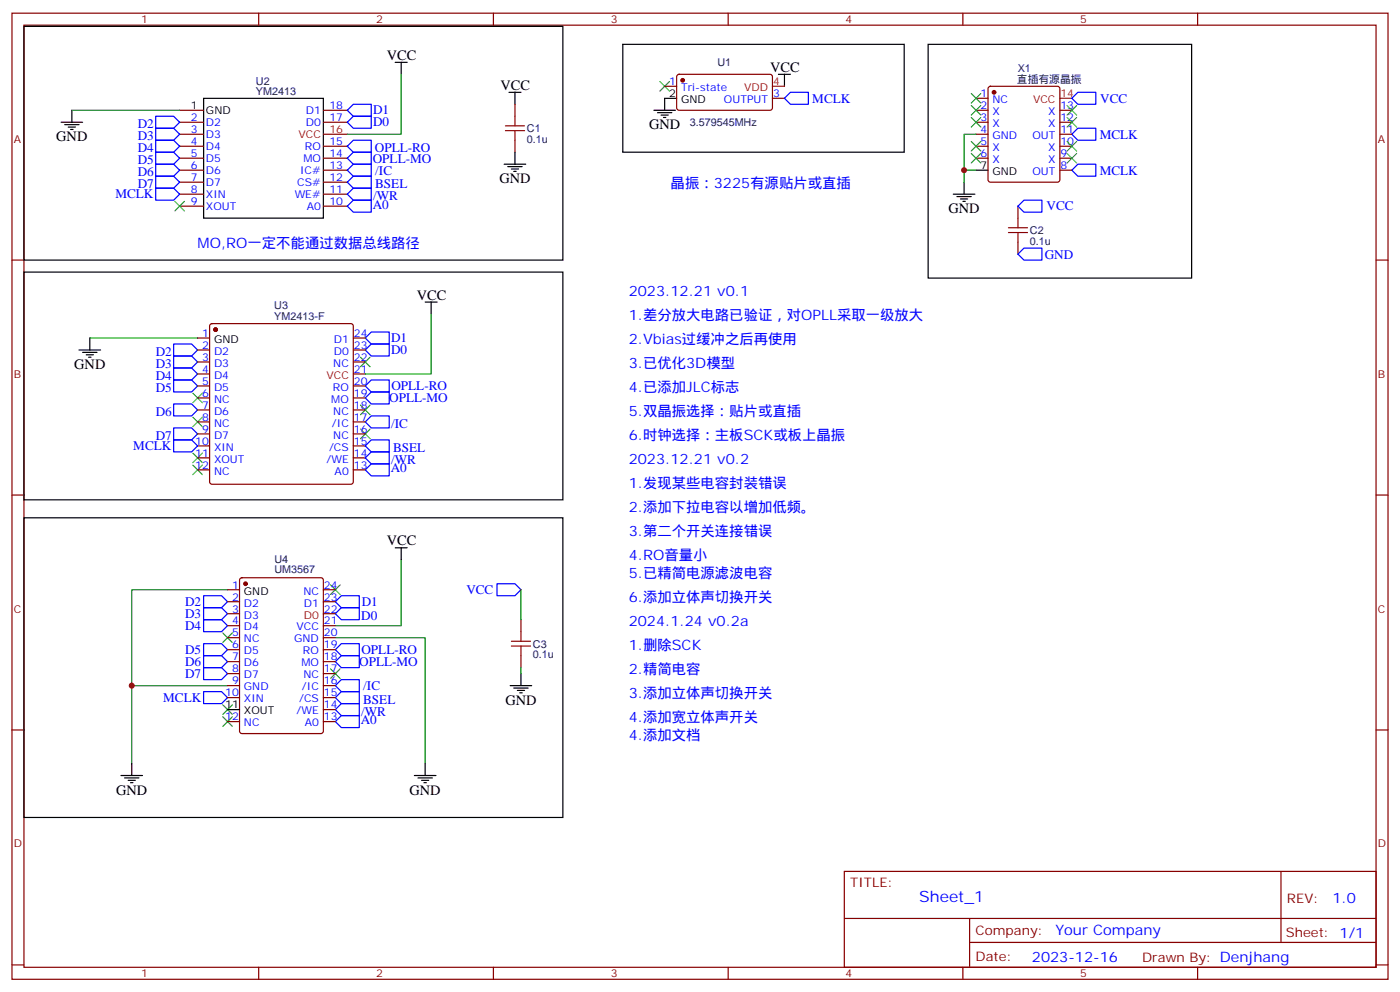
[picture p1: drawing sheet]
<svg xmlns="http://www.w3.org/2000/svg" width="412mm" height="292mm" viewBox="0 0 412 292" stroke-linecap="round" stroke-linejoin="round" font-family="sans-serif">
<g fill="none" stroke="#870000" stroke-width=".35">
<path d="M3.5 3.9h405.4v284.3h-405.4zM7.1 7.4h398.2v277.3h-398.2zM76.2 3.9v3.5M145.3 3.9v3.5M214.5 3.9v3.5M283.6 3.9v3.5M352.8 3.9v3.5M52.9 32.5h7.1M52.9 36h7.1M52.9 39.5h7.1M95.2 32.5h7.1M95.2 36h7.1"/>
<path d="M95.2 39.5h7.1M151.7 30.7v3.5M195.8 25.4h3.5M199.6 22.1l.4-.2h27.1l.4 .7v9.4l-.7 .5-27-.1-.5-.6v-9.2zM227.5 28.9h3.6M287.5 32.5h3.5M287.5 36h3.5M287.5 39.5h3.5M287.5 28.9h3.5M291.3 25.6l.4-.2h19.8l.5 .2 .2 .5v26.8l-.2 .5-.5 .2h-19.8l-.5-.2-.2-.5v-26.8zM312.2 32.5h3.5M312.2 36h3.5"/>
<path d="M312.2 39.5h3.5M52.9 43h7.1M52.9 46.6h7.1M52.9 50.1h7.1M52.9 53.6h7.1M52.9 57.1h7.1M95.2 43h7.1M95.2 46.6h7.1M95.2 50.1h7.1M95.2 53.6h7.1M95.2 57.1h7.1M151.7 41.3v3.5"/>
<path d="M287.5 43h3.5M287.5 46.6h3.5M312.2 43h3.5M312.2 46.6h3.5M312.2 50.1h3.5M3.5 76.6h3.6M52.9 60.7h7.1M95.2 60.7h7.1M299.9 60.7v3.5M299.9 71.3v3.5M405.3 76.6h3.6M58.2 99.5h3.5"/>
<path d="M62 95.5l.4-.3h41l.5 .3 .2 .5v45.8l-.3 .5-.4 .2h-41l-.5-.2-.2-.5v-45.8zM104.1 99.5h3.5M58.2 103h3.5M58.2 106.5h3.5M58.2 110.1h3.5M58.2 113.6h3.5M58.2 117.1h3.5M104.1 103h3.5M104.1 106.5h3.5M104.1 110.1h3.5M104.1 113.6h3.5M104.1 117.1h3.5"/>
<path d="M58.2 120.6h3.5M58.2 124.2h3.5M58.2 127.7h3.5M58.2 131.2h3.5M58.2 134.8h3.5M58.2 138.3h3.5M104.1 120.6h3.5M104.1 124.2h3.5M104.1 127.7h3.5M104.1 131.2h3.5M104.1 134.8h3.5M104.1 138.3h3.5"/>
<path d="M3.5 145.7h3.6M405.3 145.7h3.6M67 173.6h3.6M67 177.1h3.6M70.8 170.2l.5-.2h23.2l.7 .5v44.7l-.4 .6-23.5 .1-.7-.5v-44.7zM95.2 173.6h3.6M95.2 177.1h3.6M67 180.6h3.6M67 184.1h3.6M67 187.7h3.6M67 191.2h3.6M67 194.7h3.6"/>
<path d="M67 198.3h3.6M95.2 180.6h3.6M95.2 184.1h3.6M95.2 187.7h3.6M95.2 191.2h3.6M95.2 194.7h3.6M95.2 198.3h3.6M153.5 182.4v3.5M153.5 193v3.5M3.5 214.8h3.6M67 201.8h3.6M67 205.3h3.6"/>
<path d="M67 212.4h3.6M95.2 201.8h3.6M95.2 205.3h3.6M95.2 212.4h3.6M95.2 208.8h3.6M405.3 214.8h3.6M248.7 256.5h156.6v28.2h-156.6zM377.3 256.5v20.9M248.7 270.3h156.5M285.6 277.4h119.6M285.6 270.3v14.1M3.5 284h3.6"/>
<path d="M76.2 284.7v3.5M145.3 284.7v3.5M214.5 284.7v3.5M283.6 284.7v3.5M352.8 284.7v3.5M405.3 284h3.6"/>
</g>
<g fill="none" stroke="#000" stroke-width=".35">
<path d="M7.1 7.8h158.7v68.8h-158.7zM116.4 18.3h3.5M118.2 18.3v3.6M183.4 13.1h82.9v31.7h-82.9zM273.4 13.1h77.6v68.7h-77.6zM18 36h6.3M19 36.7h4.3M20.1 37.4h2.1M20.8 38.1h.7M21.2 32.5v3.5M60 28.9h35.2v35.3h-35.2zM149.9 27.2h3.6"/>
<path d="M151.7 27.2v3.5M192.6 32.5h6.4M193.7 33.2h4.2M194.7 33.9h2.1M195.4 34.6h.7M199.3 28.9h-3.5v3.6M229.3 21.9h3.5M231.1 21.9v3.5M148.5 48.3h6.4M149.6 49h4.2M150.6 49.7h2.2M151.3 50.4h.7"/>
<path d="M151.7 44.8v3.5M280.8 57.1h6.4M281.9 57.9h4.2M282.9 58.6h2.1M283.6 59.3h.7M284 53.6v3.5M287.5 50.1h3.5M7.1 80.1h158.7v67h-158.7zM26.5 99.5v3.5M125.2 88.9h3.6M127 88.9v3.5M23.3 103h6.3"/>
<path d="M24.3 103.7h4.3M25.4 104.4h2.1M26.1 105.1h.7M7.1 152.4h158.7v88.2h-158.7zM116.4 161.2h3.5M118.2 161.2v3.5M153.5 198.3v3.5M67 208.8h3.6M150.3 201.8h6.3M151.3 202.5h4.3M152.4 203.2h2.1M153.1 203.9h.7"/>
<path d="M35.6 228.2h6.4M36.7 229h4.2M37.7 229.7h2.2M38.5 230.4h.7M38.8 224.7v3.5M122.1 228.2h6.3M123.1 229h4.3M124.2 229.7h2.1M124.9 230.4h.7M125.2 224.7v3.5"/>
</g>
<g fill="none" stroke="#3c3" stroke-width=".35">
<path d="M194.4 24l2.8 2.8M197.2 24l-2.8 2.8M286.1 27.5l2.8 2.8M286.1 31l2.8 2.9M286.1 34.6l2.8 2.8M288.9 27.5l-2.8 2.8M288.9 31l-2.8 2.9M288.9 34.6l-2.8 2.8M314.3 34.6l2.8 2.8M314.3 31l2.8 2.9M317.1 34.6l-2.8 2.8M317.1 31l-2.8 2.9"/>
<path d="M51.5 59.3l2.8 2.8M54.3 59.3l-2.8 2.8M286.1 41.6l2.8 2.8M286.1 45.2l2.8 2.8M288.9 41.6l-2.8 2.8M288.9 45.2l-2.8 2.8M314.3 45.2l2.8 2.8M314.3 41.6l2.8 2.8M317.1 45.2l-2.8 2.8M317.1 41.6l-2.8 2.8M56.8 115.7l2.8 2.8M59.6 115.7l-2.8 2.8"/>
<path d="M106.2 119.2l2.8 2.9M106.2 105.1l2.8 2.8M109 119.2l-2.8 2.9M109 105.1l-2.8 2.8M56.8 133.3l2.8 2.9M56.8 136.9l2.8 2.8M56.8 122.8l2.8 2.8M59.6 133.3l-2.8 2.9M59.6 136.9l-2.8 2.8M59.6 122.8l-2.8 2.8M106.2 126.3l2.8 2.8M109 126.3l-2.8 2.8"/>
<path d="M97.4 172.2l2.8 2.8M100.2 172.2l-2.8 2.8M65.6 186.3l2.8 2.8M68.4 186.3l-2.8 2.8M97.4 196.8l2.8 2.9M100.2 196.8l-2.8 2.9M65.6 211l2.8 2.8M65.6 207.4l2.8 2.9M68.4 211l-2.8 2.8M68.4 207.4l-2.8 2.9"/>
</g>
<path d="M227.5 25.4h3.6M312.2 28.9h3.5" fill="none" stroke="#f00" stroke-width=".35"/>
<g fill="#870000" stroke="#870000" stroke-width=".35">
<circle cx="201.1" cy="23.6" r=".53"/>
<circle cx="63.5" cy="97" r=".53"/>
<circle cx="292.8" cy="27.2" r=".53"/>
<circle cx="72.3" cy="171.8" r=".53"/>
</g>
<g fill="none" stroke="#00f" stroke-width=".35">
<path d="M45.9 37.7h5.3l1.7 1.8-1.7 1.8h-5.3zM45.9 34.2h5.3l1.7 1.8-1.7 1.7h-5.3zM102.3 32.5l1.8-1.8h5.3v3.5h-5.3zM102.3 36l1.8-1.8h5.3v3.5h-5.3zM231.1 28.9l1.7-1.7h5.3v3.5h-5.3zM317.5 37.7h5.3v3.6h-5.3l-1.8-1.8zM317.5 27.2h5.3v3.5h-5.3l-1.8-1.8zM45.9 48.3h5.3l1.7 1.8-1.7 1.8h-5.3zM45.9 51.9h5.3l1.7 1.7-1.7 1.8h-5.3zM45.9 44.8h5.3l1.7 1.8-1.7 1.7h-5.3zM45.9 41.3h5.3l1.7 1.7-1.7 1.8h-5.3zM45.9 55.4h5.3l1.7 1.7-1.7 1.8h-5.3z"/>
<path d="M102.3 46.6l1.8-1.8h5.3v3.5h-5.3zM102.3 43l1.8-1.7h5.3v3.5h-5.3zM104.1 48.3h5.3v3.6h-5.3l-1.8-1.8zM104.1 55.4h5.3v3.5h-5.3l-1.8-1.8zM104.1 51.9h5.3v3.5h-5.3l-1.8-1.8zM317.5 48.3h5.3v3.6h-5.3l-1.8-1.8zM102.3 60.7l1.8-1.8h5.3v3.5h-5.3zM299.9 60.7l1.7-1.8h5.3v3.5h-5.3zM299.9 74.8l1.7-1.8h5.3v3.6h-5.3zM107.6 99.5l1.8-1.8h5.3v3.5h-5.3zM51.2 111.8h5.2l1.8 1.8-1.8 1.8h-5.2zM51.2 108.3h5.2l1.8 1.8-1.8 1.7h-5.2z"/>
<path d="M51.2 104.8h5.2l1.8 1.7-1.8 1.8h-5.2zM51.2 101.2h5.2l1.8 1.8-1.8 1.8h-5.2zM51.2 118.9h5.2l1.8 1.7-1.8 1.8h-5.2zM107.6 117.1l1.8-1.7h5.3v3.5h-5.3zM107.6 113.6l1.8-1.8h5.3v3.6h-5.3zM107.6 103l1.8-1.8h5.3v3.6h-5.3zM51.2 125.9h5.2l1.8 1.8-1.8 1.8h-5.2zM51.2 129.5h5.2l1.8 1.7-1.8 1.8h-5.2zM107.6 138.3l1.8-1.8h5.3v3.6h-5.3zM109.4 122.4h5.3v3.5h-5.3l-1.8-1.7zM109.4 133h5.3v3.5h-5.3l-1.8-1.7zM109.4 129.5h5.3v3.5h-5.3l-1.8-1.8z"/>
<path d="M60 178.9h5.3l1.7 1.7-1.7 1.8h-5.3zM60 175.3h5.3l1.7 1.8-1.7 1.8h-5.3zM98.8 177.1l1.7-1.8h5.3v3.6h-5.3zM100.5 178.9h5.3v3.5h-5.3l-1.7-1.8zM146.4 171.8h5.3l1.8 1.8-1.8 1.7h-5.3zM60 196.5h5.3l1.7 1.8-1.7 1.7h-5.3zM60 193h5.3l1.7 1.7-1.7 1.8h-5.3zM60 189.4h5.3l1.7 1.8-1.7 1.8h-5.3zM60 182.4h5.3l1.7 1.7-1.7 1.8h-5.3zM98.8 191.2l1.7-1.8h5.3v3.6h-5.3zM100.5 193h5.3v3.5h-5.3l-1.7-1.8zM60 203.6h5.3l1.7 1.7-1.7 1.8h-5.3z"/>
<path d="M98.8 212.4l1.7-1.8h5.3v3.5h-5.3zM100.5 207.1h5.3v3.5h-5.3l-1.7-1.8zM100.5 200h5.3v3.6h-5.3l-1.7-1.8zM100.5 203.6h5.3v3.5h-5.3l-1.7-1.8z"/>
</g>
<path d="M21.2 32.5h31.7M118.2 21.9v17.6h-15.9M287.5 39.5h-3.5v14.1M284 50.1h3.5M26.5 99.5h31.7M127 92.4v17.7h-19.4M67 173.6h-28.2v51.1M118.2 164.7v19.4h-19.4M153.5 173.6v8.8M98.8 187.7h26.4v37M153.5 196.5v1.8M38.8 201.8h28.2" fill="none" stroke="#008700" stroke-width=".35"/>
<path d="M148.9 37h5.6M148.9 38.5h5.6M151.7 34.2v2.8M151.7 38.5v2.8M297 68.4h5.7M297 67h5.7M299.9 64.2v2.8M299.9 68.4v2.9M150.6 190.1h5.7M150.6 188.7h5.7M153.5 185.9v2.8M153.5 190.1v2.9" fill="none" stroke="#a10000" stroke-width=".35"/>
<g fill="#c00">
<circle cx="38.8" cy="201.8" r=".88"/>
<circle cx="284" cy="50.1" r=".88"/>
</g>
<text font-size="4.6" fill="#00f" x="270.8" y="265.5">Sheet_1</text>
<g font-size="4.2">
<text x="113.9" y="17.6">VCC</text>
<text x="226.8" y="21.2">VCC</text>
<text x="147.5" y="26.5">VCC</text>
<text x="16.6" y="41.6">GND</text>
<text x="191.2" y="38.1">GND</text>
<text x="147.1" y="54">GND</text>
<text x="279.4" y="62.8">GND</text>
<text x="122.8" y="88.2">VCC</text>
<text x="21.9" y="108.7">GND</text>
<text x="113.9" y="160.5">VCC</text>
<text x="148.9" y="207.4">GND</text>
<text x="34.2" y="233.9">GND</text>
<text x="120.6" y="233.9">GND</text>
</g>
<g font-size="4.2" fill="#00f">
<text x="197.6" y="55.4">晶振：3225有源贴片或直插</text>
<text x="58.2" y="73">MO,RO一定不能通过数据总线路径</text>
<text x="185.2" y="87.1">2023.12.21 v0.1</text>
<text x="185.2" y="94.2">1.差分放大电路已验证，对OPLL采取一级放大</text>
<text x="185.2" y="101.2">2.Vbias过缓冲之后再使用</text>
<text x="185.2" y="108.3">3.已优化3D模型</text>
<text x="185.2" y="115.4">4.已添加JLC标志</text>
<text x="185.2" y="122.4">5.双晶振选择：贴片或直插</text>
<text x="185.2" y="129.5">6.时钟选择：主板SCK或板上晶振</text>
<text x="185.2" y="136.5">2023.12.21 v0.2</text>
<text x="185.2" y="143.6">1.发现某些电容封装错误</text>
<text x="185.2" y="150.6">2.添加下拉电容以增加低频。</text>
<text x="185.2" y="157.7">3.第二个开关连接错误</text>
<text x="185.2" y="164.7">4.RO音量小</text>
<text x="185.2" y="170">5.已精简电源滤波电容</text>
<text x="185.2" y="177.1">6.添加立体声切换开关</text>
<text x="185.2" y="184.1">2024.1.24 v0.2a</text>
<text x="185.2" y="191.2">1.删除SCK</text>
<text x="185.2" y="198.3">2.精简电容</text>
<text x="185.2" y="205.3">3.添加立体声切换开关</text>
<text x="185.2" y="212.4">4.添加宽立体声开关</text>
<text x="185.2" y="217.7">4.添加文档</text>
<text x="392.5" y="265.7">1.0</text>
<text x="310.9" y="275.3">Your Company</text>
<text x="304" y="283.1">2023-12-16</text>
</g>
<g font-size="3.9" fill="#00f">
<text x="109.9" y="33.5">D1</text>
<text x="239.3" y="30.2">MCLK</text>
<text x="324.1" y="30.2">VCC</text>
<text x="40.6" y="41.3">D3</text>
<text x="40.6" y="37.7">D2</text>
<text x="109.9" y="37">D0</text>
<text x="324" y="40.8">MCLK</text>
<text x="40.6" y="44.8">D4</text>
<text x="110.4" y="44.6">OPLL-RO</text>
<text x="40.6" y="51.9">D6</text>
<text x="40.6" y="48.3">D5</text>
<text x="109.8" y="48.1">OPLL-MO</text>
<text x="110.6" y="51.4">/IC</text>
<text x="324" y="51.4">MCLK</text>
<text x="34" y="58.4">MCLK</text>
<text x="40.6" y="55.4">D7</text>
<text x="109.9" y="58.9">/WR</text>
<text x="110.5" y="55.4">BSEL</text>
<text x="109.8" y="61.4">A0</text>
<text x="308.3" y="61.9">VCC</text>
<text x="307.7" y="76.2">GND</text>
<text x="115.2" y="100.5">D1</text>
<text x="45.9" y="104.8">D2</text>
<text x="115.2" y="104.1">D0</text>
<text x="45.9" y="111.8">D4</text>
<text x="45.9" y="108.3">D3</text>
<text x="45.9" y="115.4">D5</text>
<text x="114.6" y="118.4">OPLL-MO</text>
<text x="115.3" y="114.9">OPLL-RO</text>
<text x="45.9" y="122.4">D6</text>
<text x="115.2" y="125.9">/IC</text>
<text x="45.9" y="129.5">D7</text>
<text x="39.3" y="132.4">MCLK</text>
<text x="115.2" y="136.5">/WR</text>
<text x="115.8" y="133">BSEL</text>
<text x="115.1" y="139">A0</text>
<text x="54.5" y="178.3">D2</text>
<text x="106.5" y="178.3">D1</text>
<text x="137.4" y="174.8">VCC</text>
<text x="54.5" y="185.3">D4</text>
<text x="54.5" y="181.8">D3</text>
<text x="106.4" y="182.4">D0</text>
<text x="54.5" y="195.9">D6</text>
<text x="54.5" y="192.4">D5</text>
<text x="105.8" y="196">OPLL-MO</text>
<text x="106.5" y="192.5">OPLL-RO</text>
<text x="54.5" y="199.4">D7</text>
<text x="107" y="203.1">/IC</text>
<text x="48.1" y="206.5">MCLK</text>
<text x="107" y="207.1">BSEL</text>
<text x="106.3" y="213.1">A0</text>
<text x="106.4" y="210.6">/WR</text>
</g>
<g font-size="3.9" fill="#800">
<text x="250.5" y="261.1">TITLE:</text>
<text x="379.1" y="265.7">REV:</text>
<text x="287.4" y="275.3">Company:</text>
<text x="378.7" y="275.9">Sheet: 1/1</text>
<text x="287.4" y="282.9">Date:</text>
<text x="336.4" y="283">Drawn By: Denjhang</text>
</g>
<g font-size="3.2" fill="#800">
<text x="41.6" y="6.9">1</text>
<text x="110.8" y="6.9">2</text>
<text x="179.9" y="6.9">3</text>
<text x="249.1" y="6.9">4</text>
<text x="318.2" y="6.9">5</text>
<text x="4.1" y="42">A</text>
<text x="405.9" y="42">A</text>
<text x="4.1" y="111.1">B</text>
<text x="405.9" y="111.1">B</text>
<text x="4.1" y="180.3">C</text>
<text x="405.9" y="180.3">C</text>
<text x="4.1" y="249.4">D</text>
<text x="405.9" y="249.4">D</text>
<text x="41.6" y="287.7">1</text>
<text x="110.8" y="287.7">2</text>
<text x="179.9" y="287.7">3</text>
<text x="249.1" y="287.7">4</text>
<text x="318.2" y="287.7">5</text>
</g>
<g font-size="3.2" fill="#000080">
<text x="211.3" y="19.5">U1</text>
<text x="299.8" y="21.2">X1</text>
<text x="75.4" y="27.9">YM2413</text>
<text x="75.4" y="24.9">U2</text>
<text x="299.6" y="24.3">直插有源晶振</text>
<text x="155.2" y="38.9">C1</text>
<text x="203.2" y="37.1">3.579545MHz</text>
<text x="155.2" y="42.1">0.1u</text>
<text x="303.4" y="68.9">C2</text>
<text x="303.4" y="72">0.1u</text>
<text x="80.8" y="94.2">YM2413-F</text>
<text x="80.8" y="91">U3</text>
<text x="80.8" y="165.7">U4</text>
<text x="80.8" y="168.8">UM3567</text>
<text x="157" y="190.6">C3</text>
<text x="157" y="193.7">0.1u</text>
</g>
<g font-size="3.2">
<text x="197.1" y="28.6">2</text>
<text x="56.2" y="32.1">1</text>
<text x="60.7" y="33.5">GND</text>
<text x="200.6" y="30.3">GND</text>
<text x="288.8" y="49.7">7</text>
<text x="292.3" y="51.5">GND</text>
<text x="63" y="100.9">GND</text>
<text x="71.9" y="175">GND</text>
<text x="66.3" y="208.5">11</text>
<text x="71.9" y="210.3">XOUT</text>
</g>
<g font-size="3.2" fill="#00f">
<text x="197.1" y="25">1</text>
<text x="200.6" y="26.8">Tri-state</text>
<text x="227.7" y="28.6">3</text>
<text x="288.8" y="28.6">1</text>
<text x="56.2" y="35.6">2</text>
<text x="90.1" y="33.5">D1</text>
<text x="97" y="32.1">18</text>
<text x="97" y="35.6">17</text>
<text x="213.3" y="30.3">OUTPUT</text>
<text x="288.8" y="35.6">3</text>
<text x="288.8" y="32.1">2</text>
<text x="292.3" y="33.9">X</text>
<text x="292.3" y="30.3">NC</text>
<text x="308.7" y="33.9">X</text>
<text x="312.4" y="32.1">13</text>
<text x="312.4" y="35.6">12</text>
<text x="56.2" y="39.2">3</text>
<text x="60.7" y="37">D2</text>
<text x="60.7" y="40.6">D3</text>
<text x="90.1" y="37">D0</text>
<text x="288.8" y="39.2">4</text>
<text x="292.3" y="40.9">GND</text>
<text x="292.3" y="37.4">X</text>
<text x="304.1" y="40.9">OUT</text>
<text x="308.7" y="37.4">X</text>
<text x="312.4" y="39.2">11</text>
<text x="56.2" y="42.7">4</text>
<text x="56.2" y="46.2">5</text>
<text x="60.7" y="44.1">D4</text>
<text x="60.7" y="47.6">D5</text>
<text x="89.4" y="47.6">MO</text>
<text x="89.8" y="44.1">RO</text>
<text x="97" y="46.2">14</text>
<text x="97" y="42.7">15</text>
<text x="288.8" y="46.2">6</text>
<text x="288.8" y="42.7">5</text>
<text x="292.3" y="48">X</text>
<text x="292.3" y="44.4">X</text>
<text x="308.7" y="44.4">X</text>
<text x="308.7" y="48">X</text>
<text x="312.4" y="42.7">10</text>
<text x="312.4" y="46.2">9</text>
<text x="56.2" y="49.7">6</text>
<text x="56.2" y="53.3">7</text>
<text x="60.7" y="51.2">D6</text>
<text x="88.4" y="51.2">IC#</text>
<text x="97" y="53.3">12</text>
<text x="97" y="49.7">13</text>
<text x="304.1" y="51.5">OUT</text>
<text x="312.4" y="49.7">8</text>
<text x="56.2" y="56.8">8</text>
<text x="60.7" y="54.7">D7</text>
<text x="60.7" y="58.2">XIN</text>
<text x="86.8" y="58.2">WE#</text>
<text x="87.6" y="54.7">CS#</text>
<text x="97" y="56.8">11</text>
<text x="56.2" y="60.3">9</text>
<text x="60.7" y="61.7">XOUT</text>
<text x="90.4" y="61.7">A0</text>
<text x="97" y="60.3">10</text>
<text x="59.5" y="99.1">1</text>
<text x="98.3" y="100.9">D1</text>
<text x="104.2" y="99.1">24</text>
<text x="59.5" y="102.7">2</text>
<text x="59.5" y="106.2">3</text>
<text x="63" y="104.4">D2</text>
<text x="63" y="107.9">D3</text>
<text x="98.2" y="107.9">NC</text>
<text x="98.3" y="104.4">D0</text>
<text x="104.2" y="106.2">22</text>
<text x="104.2" y="102.7">23</text>
<text x="59.5" y="109.7">4</text>
<text x="59.5" y="113.2">5</text>
<text x="63" y="111.5">D4</text>
<text x="104.2" y="113.2">20</text>
<text x="104.2" y="109.7">21</text>
<text x="59.5" y="116.8">6</text>
<text x="63" y="115">D5</text>
<text x="63" y="118.5">NC</text>
<text x="97.6" y="118.5">MO</text>
<text x="98.1" y="115">RO</text>
<text x="104.2" y="116.8">19</text>
<text x="59.5" y="120.3">7</text>
<text x="59.5" y="123.8">8</text>
<text x="63" y="122.1">D6</text>
<text x="63" y="125.6">NC</text>
<text x="97.8" y="125.6">/IC</text>
<text x="98.2" y="122.1">NC</text>
<text x="104.2" y="123.8">17</text>
<text x="104.2" y="120.3">18</text>
<text x="57.5" y="130.9">10</text>
<text x="59.5" y="127.4">9</text>
<text x="63" y="129.1">D7</text>
<text x="98.2" y="129.1">NC</text>
<text x="104.2" y="130.9">15</text>
<text x="104.2" y="127.4">16</text>
<text x="57.5" y="134.4">11</text>
<text x="57.5" y="137.9">12</text>
<text x="63" y="132.6">XIN</text>
<text x="63" y="136.2">XOUT</text>
<text x="96.2" y="136.2">/WE</text>
<text x="96.9" y="132.6">/CS</text>
<text x="104.2" y="137.9">13</text>
<text x="104.2" y="134.4">14</text>
<text x="63" y="139.7">NC</text>
<text x="98.6" y="139.7">A0</text>
<text x="68.4" y="173.2">1</text>
<text x="95.4" y="173.2">24</text>
<text x="68.4" y="176.7">2</text>
<text x="71.9" y="178.5">D2</text>
<text x="89.4" y="175">NC</text>
<text x="89.5" y="178.5">D1</text>
<text x="95.4" y="176.7">23</text>
<text x="68.4" y="180.3">3</text>
<text x="68.4" y="183.8">4</text>
<text x="71.9" y="182">D3</text>
<text x="71.9" y="185.6">D4</text>
<text x="87.3" y="185.6">VCC</text>
<text x="95.4" y="183.8">21</text>
<text x="95.4" y="180.3">22</text>
<text x="68.4" y="187.3">5</text>
<text x="68.4" y="190.9">6</text>
<text x="71.9" y="189.1">NC</text>
<text x="86.7" y="189.1">GND</text>
<text x="95.4" y="190.9">19</text>
<text x="95.4" y="187.3">20</text>
<text x="68.4" y="194.4">7</text>
<text x="68.4" y="197.9">8</text>
<text x="71.9" y="192.6">D5</text>
<text x="71.9" y="196.1">D6</text>
<text x="88.8" y="196.1">MO</text>
<text x="89.2" y="192.6">RO</text>
<text x="95.4" y="197.9">17</text>
<text x="95.4" y="194.4">18</text>
<text x="68.4" y="201.4">9</text>
<text x="71.9" y="199.7">D7</text>
<text x="71.9" y="203.2">GND</text>
<text x="89" y="203.2">/IC</text>
<text x="89.4" y="199.7">NC</text>
<text x="95.4" y="201.4">16</text>
<text x="66.3" y="205">10</text>
<text x="71.9" y="206.7">XIN</text>
<text x="88.1" y="206.7">/CS</text>
<text x="95.4" y="208.5">14</text>
<text x="95.4" y="205">15</text>
<text x="66.3" y="212">12</text>
<text x="71.9" y="213.8">NC</text>
<text x="87.4" y="210.3">/WE</text>
<text x="89.8" y="213.8">A0</text>
<text x="95.4" y="212">13</text>
</g>
<g font-size="3.2" fill="#f00">
<text x="219.2" y="26.8">VDD</text>
<text x="227.7" y="25">4</text>
<text x="312.4" y="28.6">14</text>
<text x="304.3" y="30.3">VCC</text>
<text x="87.9" y="40.6">VCC</text>
<text x="97" y="39.2">16</text>
<text x="96.2" y="111.5">VCC</text>
<text x="89.5" y="182">D0</text>
</g>
</svg>
